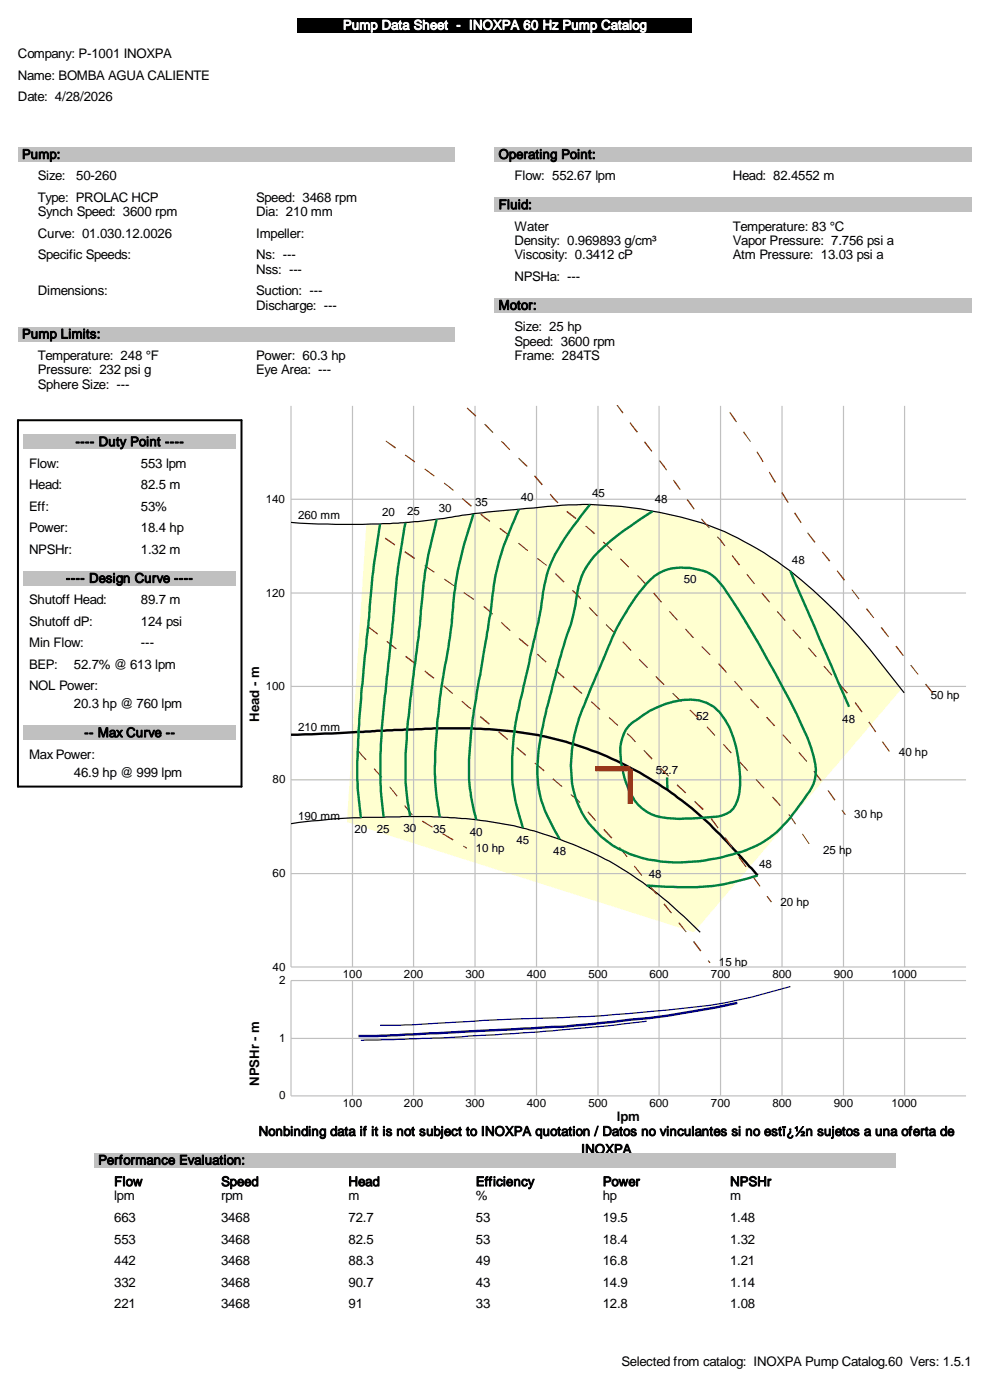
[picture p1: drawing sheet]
<svg xmlns="http://www.w3.org/2000/svg" width="210mm" height="297mm" viewBox="0 0 210 297" stroke-linecap="round" stroke-linejoin="round" font-family="sans-serif">
<path d="M63.1 3.8h83.7v3.1h-83.7z" fill="#000"/>
<g fill="#c0c0c0">
<path d="M3.8 31.2h92.6v3.1h-92.6z"/>
<path d="M3.8 69.3h92.6v3.1h-92.6z"/>
<path d="M104.9 31.2h101.2v3.1h-101.2z"/>
<path d="M104.9 41.9h101.2v3.1h-101.2z"/>
<path d="M104.9 63.2h101.2v3.1h-101.2z"/>
<path d="M5 92.2h45v3h-45z"/>
<path d="M5 121.2h45v3h-45z"/>
<path d="M5 153.9h45v3.1h-45z"/>
</g>
<path d="M3.8 89.2h47.4v77.7h-47.4z" fill="none" stroke="#000" stroke-width=".42"/>
<path d="M73.6 107h117.6v90.8h-117.6z" fill="#ffffd0"/>
<g fill="none" stroke="#c0c0c0" stroke-width=".25">
<path d="M61.7 86.1v119h143.2M74.8 86.1v119M87.7 86.1v119M100.8 86.1v119M113.8 86.1v119M126.8 86.1v119M139.8 86.1v119M152.8 86.1v119M165.9 86.1v119M178.9 86.1v119M191.9 86.1v119M61.7 105.9h143.2"/>
<path d="M61.7 125.8h143.2M61.7 145.6h143.2M61.7 165.4h143.2M61.7 185.3h143.2"/>
</g>
<path d="M141.5 164.9l.1 2.7" fill="none" stroke="#008040" stroke-width=".51"/>
<path d="M61.7 155.9l8.7-.3 9.6-.6 13.4-.5a90.5 90.5 0 0 1 26.7 2.9 76.9 76.9 0 0 1 36.7 24l3.9 4.4" fill="none" stroke="#000" stroke-width=".51"/>
<path d="M61.7 110.8a150.9 150.9 0 0 0 38.7-1.8l12.7-1.2a80.2 80.2 0 0 1 39 4.4 69.6 69.6 0 0 1 22.7 15.2 132.9 132.9 0 0 1 17 19.6M61.7 174.8a163.5 163.5 0 0 1 23.1-1.5l1.6-.1a102.6 102.6 0 0 1 25.3 2.7 74.3 74.3 0 0 1 30 15.5l6.8 6.4" fill="none" stroke="#000" stroke-width=".25"/>
<g fill="#804000">
<path d="M75.9 159.3l.1-.1 1.7 1.9-.1 .2zM79.2 163.2l.2-.2 1.7 1.8-.2 .2zM82.5 167l.2-.1 1.6 1.9-.1 .2zM85.7 170.9h.2l1.6 1.9-.1 .2zM89.7 174.1l2.1 1.3-.1 .2-2.2-1.3zM94 176.8l2.2 1.3-.2 .2-2.2-1.3zM98.3 179.4l.8 .4-.1 .3-.8-.5z"/>
<path d="M78.1 132.8l2.1 1.6-.2 .2-2-1.5zM82 136.1l.1-.1 2.1 1.6-.2 .2zM86.1 139.1l2 1.6-.1 .2-2.1-1.5zM90.2 142.2l1.9 1.6-.1 .2-2-1.6zM94 145.5l.1-.1 2 1.7-.2 .1zM97.9 148.8l.1-.1 2 1.6-.2 .2-.5-.4zM101.9 151.9l2 1.6-.2 .3-1.9-1.7zM105.8 155.1l2 1.7-.2 .2-1.9-1.6zM109.5 158.7l.1-.2 2 1.6-.2 .3zM113.5 161.8l2 1.6-.2 .3-1.9-1.7zM117.3 165.1l2 1.7-.2 .2-1.9-1.6zM121.2 168.5l1.9 1.7-.2 .1-1.9-1.6zM124.5 172.3l.3-.2 1.6 1.9-.2 .2zM127.9 176l.3-.1 1.7 1.8-.3 .2zM131.5 179.7l1.6 2-.2 .2-1.6-2.1zM134.6 183.6l1.6 2.1-.1 .1-1.6-2zM137.6 187.8l.2-.1 1.6 2-.2 .1zM140.7 191.9l.3-.2 1.5 1.9-.2 .2zM143.8 195.8l.3-.1 1.5 2-.1 .1zM147 199.8l.2-.2 1.6 2.1-.3 .1zM150.1 203.9l.2-.2 .4 .5-.2 .1z"/>
<path d="M81.8 114l2 1.5-.1 .2-2.1-1.4zM85.9 116.9l2.2 1.5-.2 .2-2.1-1.4zM90.1 119.9l2.1 1.4-.2 .2-2-1.4zM94.1 122.9l.2-.1 2.1 1.4-.1 .2zM98.3 125.8l.2-.2 2.1 1.5-.2 .2zM102.6 128.5l2 1.7-.2 .2-1.9-1.6zM106.4 131.9l1.9 1.8-.2 .2-1.7-1.6-.1-.2zM110 135.6l.2-.2 .5 .3 1.4 1.3-.2 .2zM114 138.7l1.9 1.7-.2 .1-1.8-1.6zM117.9 142l1.8 1.7-.2 .2-1.8-1.7zM121.7 145.4l1.8 1.7-.1 .1-1.9-1.6zM125.3 148.9l.2-.1 1.8 1.7-.1 .1zM129.3 152.1l1.8 1.7-.1 .2-1.9-1.7zM132.9 155.7l.2-.2 1.8 1.8-.2 .2zM136.5 159.3l.2-.2 1.7 1.9-.2 .1zM140 163l.1-.2 1.8 1.8-.2 .2zM143.7 166.4l1.8 1.7-.1 .2-1.9-1.7zM147.4 169.9l1.9 1.7-.3 .3-1.8-1.8zM150.7 173.7l.3-.1 1.4 2-.2 .2zM153.7 177.8l.2-.2 1.5 2.1-.2 .2zM156.6 181.9l.3-.1 1.4 2.1-.1 .1zM159.6 186.1l.3-.2 1.4 2.1-.2 .1zM162.6 190.2l.2-.1 .9 1.2-.2 .1z"/>
<path d="M81.9 93.5l2.1 1.4-.2 .3-2-1.6zM85.9 96.6l.1-.2 2.1 1.5-.1 .2zM90.2 99.4l2 1.5-.2 .2-2-1.5zM94.2 102.4l2.1 1.6-.2 .1-2-1.5zM98.1 105.7l2 1.6-.2 .2-1.9-1.7zM101.9 109.1l.1-.1 2 1.5-.1 .2zM106.1 112l2 1.5-.2 .2-1.9-1.4-.1-.1zM109.9 115.3l.2-.2 1.9 1.7-.2 .1zM114 118.4l2 1.5-.1 .2-2-1.6zM117.7 121.8l.2-.2 1.8 1.8-.2 .2zM121.5 125.1l1.4 1.3 .4 .6-.2 .2-.4-.6-1.4-1.2zM125.1 128.8l1.7 1.8-.1 .2-1.8-1.9zM128.4 132.6l.2-.2 1.9 1.8-.2 .2zM132.2 136.1l1.7 1.8-.1 .2-1.8-1.9zM135.6 139.8l1.8 1.8-.2 .1-1.7-1.7zM139 143.6l.2-.2 1.8 1.8-.2 .2zM142.6 147.2l.1-.2 1.9 1.8-.2 .1zM146.2 150.7l.2-.2 1.9 1.8-.2 .2zM150 154.1l1.7 1.9-.1 .1-1.7-1.8zM153.5 157.8l1.7 1.9-.2 .2-1.7-1.9zM157 161.5l1.7 1.9-.2 .2-1.7-1.9zM160.3 165.4l.1-.1 1.7 1.8-.1 .2zM163.9 169l1.7 1.9-.2 .1-1.7-1.8zM167.4 172.7l1.4 2.1-.1 .1-1.5-2zM170.1 177l.2-.1 1.4 2.1-.2 .1z"/>
<path d="M83.1 86.1h2.1zM87 86.1h2.2zM91.1 86.1h2.2zM95.2 86.1h2.1zM99.1 86.4l1.9 1.7-.2 .3-1.8-1.8zM102.9 89.9l1.7 1.8-.1 .2-1.8-1.8zM106.3 93.7l.1-.1 .4 .2 1.4 1.5-.2 .2zM109.9 97.3l.2-.2 1.8 1.8-.2 .2zM113.5 100.8l1.6 2-.2 .2-1.4-1.7-.2-.3zM116.6 104.9l.2-.2 1.6 1.9-.1 .2-.7-.6zM120.3 108.4l2 1.5-.2 .3-1.9-1.5-.1-.2zM124.1 111.7l.2-.2 1.9 1.6-.2 .3zM128 114.9l1.9 1.8-.2 .1-1.9-1.7zM131.5 118.6l.2-.2 1.7 1.8-.1 .2zM135.3 122l1.8 1.9-.2 .1-1.8-1.8zM138.5 125.9l.3-.2 1.6 2-.2 .1zM142.1 129.6l1.7 1.9-.2 .2-1.7-1.9zM145.5 133.3l1.7 1.9-.2 .2-.2-.2-1.5-1.7zM148.9 137.1l1.8 1.8-.2 .1-1.7-1.8zM152.3 140.9l.2-.2 .7 .7 1 1.2-.2 .1zM155.7 144.6l.2-.2 1.7 2-.2 .2zM159.3 148.3l1.7 1.8-.2 .2-1.7-1.9zM162.5 152.2l.2-.1 1.7 1.8-.2 .2zM166.1 155.8l1.7 1.8-.2 .2-1.7-1.8zM169.5 159.5l1.7 2-.2 .1-1.7-1.9zM172.7 163.5l1.5 2-.2 .2-1.4-2zM175.5 167.7l.2-.1 .2 .2 1.3 1.9-.2 .1zM178.5 171.9l.1-.1 .8 1-.2 .1z"/>
<path d="M127.3 86.1h1.8zM130.6 86.1l1.1 .7 .5 .7-.2 .2-.5-.7zM133.5 89.7l.3-.1 1.5 2-.3 .2zM136.6 93.8l.2-.2 1.5 2.1-.1 .1z"/>
<path d="M140 97.6l1.5 2.1-.2 .1-1.5-2zM142.7 101.9l.2-.1 .6 .7 .9 1.3-.2 .2zM145.6 106.1l.3-.2 .1 .2 1.3 1.9-.1 .1zM148.7 110.2l.1-.2 1.7 1.9-.1 .2z"/>
<path d="M152.1 114l.1-.2 .7 .7 .9 1.2-.1 .2zM155.4 117.8l1.6 2-.3 .2-1.5-2.1zM158.5 121.8l1.6 2-.2 .2-1.6-2.1zM161.5 125.9l.2-.2 1.6 2-.1 .1z"/>
<path d="M164.8 129.8l.1-.2 1.7 2-.1 .1zM168.1 133.7l.1-.2 1.7 1.9-.1 .2zM171.4 137.5l.1-.2 1.7 2-.1 .1zM174.8 141.2l1.7 2-.1 .1-1.7-1.9z"/>
<path d="M178.1 145l1.7 2-.2 .2-1.6-2zM181.4 148.9l1.6 2.1-.3 .1-1.3-1.8-.1-.2zM184.1 153.2l.3-.1 1.4 2.1-.2 .2zM187 157.4l.3-.1 1.4 2-.1 .2z"/>
<path d="M109.5 86.1h1.8zM112.8 86.1h1.8zM116 86.1h1.9zM119.4 86.1h1.8zM122.4 86.1h1.6zM125.3 86.1h1.7zM128.4 86.1h1.6zM131.4 86.1h1.8zM134.5 86.1h1.7zM137.4 86.1h1.6zM140.3 86.1h1.7zM143.3 86.1h1.6zM146.2 86.1h1.7zM149 86.1h1.6zM151.8 86.1h1.7zM154.9 87.4l1.4 2.1-.2 .1-.4-.5-1-1.6zM157.6 91.7l.2-.2 1.5 2.1-.2 .1zM160.6 95.8l1.4 2.2h-.3l-1.3-2.1zM163.2 100.1l1.4 2.2-.3 .1-1.2-2.2zM165.7 104.6l.2-.2 1.4 2.2-.3 .1zM168.4 108.9l.3-.2 1.3 2.1-.2 .2zM171.2 113.1l.2-.2 1.6 2.1-.3 .1zM174.5 117l1.6 2-.2 .1-1.6-1.9zM177.6 121l1.6 2-.2 .2-1.5-2zM180.6 125.1h.2l1.5 1.9-.2 .2zM183.6 129.2l.3-.2 1.5 2.1h-.1zM186.8 133.2l.2-.2 1.6 2-.2 .2zM189.9 137.2l.3-.2 1.5 2-.2 .2zM193 141.1h.3l1.5 1.9-.2 .2zM196.2 145.2l.2-.2 1.6 2-.2 .2z"/>
</g>
<path d="M80.6 111.2a253.3 253.3 0 0 0-2.6 22.8l-1.1 11a162.7 162.7 0 0 0-1 22.2l.6 6.3M86 110.8a153.6 153.6 0 0 0-2.7 21.3l-1.4 13.6a112.3 112.3 0 0 0-.9 24.6l.4 3.1M92.6 110.2a104.4 104.4 0 0 0-3.6 22.9l-1.5 12.2a106.9 106.9 0 0 0-1.3 22.4l.8 5.5M100.4 109a86.1 86.1 0 0 0-4.3 19.4 115 115 0 0 1-2.2 15.8l-.2 1a131.4 131.4 0 0 0-1.5 18.7l.4 5.4 .7 4M110.1 108l-1 2.2a55 55 0 0 0-5.1 20.3l-2 11.6a123.4 123.4 0 0 0-2.5 21.1 36.7 36.7 0 0 0 1.5 10.7M125.1 107a64 64 0 0 0-7.8 11.6 32.1 32.1 0 0 0-2.6 10.6l-2.7 12.4a125.3 125.3 0 0 0-3.1 15.7 39 39 0 0 0 .7 13.9l1.3 4.5M138.4 108.5a64.6 64.6 0 0 0-12.3 9.4 17.4 17.4 0 0 0-4 10.2l-.3 1.6a34.5 34.5 0 0 1-2 6.4l-1.4 5.1a162.4 162.4 0 0 0-4 17 25 25 0 0 0 1.7 14.9l2.6 5M138 122.9a9 9 0 0 1 7.4-2.4 10.9 10.9 0 0 1 5.8 1.7 19.7 19.7 0 0 1 4.1 5.1 261.4 261.4 0 0 1 16 29.2 25 25 0 0 1 1.8 6.8 7.7 7.7 0 0 1-2 5.4 44.1 44.1 0 0 1-7.1 8.4 26.7 26.7 0 0 1-10.8 4.8 34.8 34.8 0 0 1-18.3-.3 19.2 19.2 0 0 1-13.7-20.4 37.4 37.4 0 0 1 3.5-13.6l.9-2.1a159.8 159.8 0 0 1 6.1-13.9 43.7 43.7 0 0 1 6.3-8.7zM167.6 121.2l12.5 28.7M133.4 153.9l1.7-1.2a17.8 17.8 0 0 1 13.2-4.1 8 8 0 0 1 5.5 4.1 25.8 25.8 0 0 1 3.2 13.9 7.7 7.7 0 0 1-2.1 5.6 8 8 0 0 1-4.7 1.2 47.6 47.6 0 0 1-9.8 0 9.3 9.3 0 0 1-7.4-6.8 17.8 17.8 0 0 1-1.3-9.1 7.4 7.4 0 0 1 1.7-3.6zM160.7 185.8a47.7 47.7 0 0 1-19.5 2.3l-4-.2" fill="none" stroke="#008040" stroke-width=".51"/>
<path d="M126.2 163.1h7.5v7.4" fill="none" stroke="#f00" stroke-width="1.1" stroke-linecap="butt"/>
<path d="M74.8 208v24.5M87.7 208v24.5M100.8 208v24.5M113.8 208v24.5M126.8 208v24.5M139.8 208v24.5M152.8 208v24.5M165.9 208v24.5M178.9 208v24.5M191.9 208v24.5M204.9 208h-143.2v24.5h143.2M61.7 220.3h143.2" fill="none" stroke="#c0c0c0" stroke-width=".25"/>
<path d="M156.4 212.8l-8.8 1.7a143.1 143.1 0 0 1-15.9 2.1l-4 .4a144.2 144.2 0 0 1-14.1 1.1l-29.4 1.5-8.2 .2" fill="none" stroke="#000080" stroke-width=".51"/>
<path d="M137.2 216.7l-5.3 .6a702.9 702.9 0 0 1-51.6 3.3l-3.8 .1M167.6 209.3a112 112 0 0 1-26.1 5l-3.1 .2a451.4 451.4 0 0 1-32.2 1.8l-3.8 .2a314.7 314.7 0 0 1-21.8 1" fill="none" stroke="#000080" stroke-width=".25"/>
<path d="M20 244.6h169.9v3h-169.9z" fill="#c0c0c0"/>
<text font-size="2.8" fill="#fff" x="72.7" y="6.3">Pump Data Sheet - INOXPA 60 Hz Pump Catalog</text>
<g font-size="2.8">
<text x="3.8" y="12.4">Company: P-1001 INOXPA</text>
<text x="3.8" y="16.9">Name: BOMBA AGUA CALIENTE</text>
<text x="3.8" y="21.5">Date: 4/28/2026</text>
<text x="4.7" y="33.7">Pump:</text>
<text x="105.7" y="33.7">Operating Point:</text>
<text x="8" y="38.3">Size:</text>
<text x="16.2" y="38.3">50-260</text>
<text x="109.1" y="38.3">Flow: 552.67 lpm</text>
<text x="155.4" y="38.3">Head: 82.4552 m</text>
<text x="8" y="42.8">Type: PROLAC HCP</text>
<text x="8" y="45.9">Synch Speed: 3600 rpm</text>
<text x="54.4" y="42.8">Speed: 3468 rpm</text>
<text x="54.4" y="45.9">Dia: 210 mm</text>
<text x="105.7" y="44.4">Fluid:</text>
<text x="8" y="50.5">Curve: 01.030.12.0026</text>
<text x="54.4" y="50.5">Impeller:</text>
<text x="109.1" y="48.9">Water</text>
<text x="109.1" y="52">Density: 0.969893 g/cm³</text>
<text x="155.4" y="48.9">Temperature: 83 °C</text>
<text x="155.4" y="52">Vapor Pressure: 7.756 psi a</text>
<text x="8" y="55">Specific Speeds:</text>
<text x="54.4" y="55">Ns: ---</text>
<text x="54.4" y="58.1">Nss: ---</text>
<text x="109.1" y="55">Viscosity: 0.3412 cP</text>
<text x="109.1" y="59.6">NPSHa: ---</text>
<text x="155.4" y="55">Atm Pressure: 13.03 psi a</text>
<text x="8" y="62.7">Dimensions:</text>
<text x="54.4" y="62.7">Suction: ---</text>
<text x="54.4" y="65.7">Discharge: ---</text>
<text x="105.7" y="65.7">Motor:</text>
<text x="4.7" y="71.8">Pump Limits:</text>
<text x="109.1" y="70.3">Size: 25 hp</text>
<text x="8" y="76.4">Temperature: 248 °F</text>
<text x="54.4" y="76.4">Power: 60.3 hp</text>
<text x="109.1" y="73.3">Speed: 3600 rpm</text>
<text x="109.1" y="76.4">Frame: 284TS</text>
<text x="8" y="79.4">Pressure: 232 psi g</text>
<text x="8" y="82.5">Sphere Size: ---</text>
<text x="54.4" y="79.4">Eye Area: ---</text>
<text x="16" y="94.7">---- Duty Point ----</text>
<text x="6.2" y="99.2">Flow:</text>
<text x="29.9" y="99.2">553 lpm</text>
<text x="6.2" y="103.8">Head:</text>
<text x="29.9" y="103.8">82.5 m</text>
<text x="6.2" y="108.4">Eff:</text>
<text x="6.2" y="112.9">Power:</text>
<text x="29.9" y="108.4">53%</text>
<text x="29.9" y="112.9">18.4 hp</text>
<text x="6.2" y="117.5">NPSHr:</text>
<text x="29.9" y="117.5">1.32 m</text>
<text x="14" y="123.6">---- Design Curve ----</text>
<text x="6.2" y="128.2">Shutoff Head:</text>
<text x="29.9" y="128.2">89.7 m</text>
<text x="6.2" y="132.8">Shutoff dP:</text>
<text x="6.2" y="137.3">Min Flow:</text>
<text x="29.9" y="132.8">124 psi</text>
<text x="29.9" y="137.3">---</text>
<text x="6.2" y="141.9">BEP:</text>
<text x="15.7" y="141.9">52.7% @ 613 lpm</text>
<text x="6.2" y="146.5">NOL Power:</text>
<text x="15.7" y="150.3">20.3 hp @ 760 lpm</text>
<text x="54.9" y="153.2" transform="rotate(-90 54.9 153.2)">Head - m</text>
<text x="6.2" y="161">Max Power:</text>
<text x="17.9" y="156.4">-- Max Curve --</text>
<text x="15.7" y="164.8">46.9 hp @ 999 lpm</text>
<text x="54.9" y="230.4" transform="rotate(-90 54.9 230.4)">NPSHr - m</text>
<text x="130.8" y="237.7">lpm</text>
<text x="54.9" y="241">Nonbinding data if it is not subject to INOXPA quotation / Datos no vinculantes si no estï¿½n sujetos a una oferta de</text>
<text x="123.3" y="244.8">INOXPA</text>
<text x="20.8" y="247.1">Performance Evaluation:</text>
<text x="24.2" y="251.6">Flow</text>
<text x="46.9" y="251.6">Speed</text>
<text x="73.9" y="251.6">Head</text>
<text x="100.9" y="251.6">Efficiency</text>
<text x="127.8" y="251.6">Power</text>
<text x="154.9" y="251.6">NPSHr</text>
<text x="24.2" y="254.7">lpm</text>
<text x="46.9" y="254.7">rpm</text>
<text x="73.9" y="254.7">m</text>
<text x="100.9" y="254.7">%</text>
<text x="127.8" y="254.7">hp</text>
<text x="154.9" y="254.7">m</text>
<text x="24.2" y="263.8">553</text>
<text x="24.2" y="259.2">663</text>
<text x="46.9" y="263.8">3468</text>
<text x="46.9" y="259.2">3468</text>
<text x="73.9" y="263.8">82.5</text>
<text x="73.9" y="259.2">72.7</text>
<text x="100.9" y="263.8">53</text>
<text x="100.9" y="259.2">53</text>
<text x="127.8" y="263.8">18.4</text>
<text x="127.8" y="259.2">19.5</text>
<text x="154.9" y="263.8">1.32</text>
<text x="154.9" y="259.2">1.48</text>
<text x="24.2" y="268.4">442</text>
<text x="46.9" y="268.4">3468</text>
<text x="73.9" y="268.4">88.3</text>
<text x="100.9" y="268.4">49</text>
<text x="127.8" y="268.4">16.8</text>
<text x="154.9" y="268.4">1.21</text>
<text x="24.2" y="273">332</text>
<text x="46.9" y="273">3468</text>
<text x="73.9" y="273">90.7</text>
<text x="100.9" y="273">43</text>
<text x="127.8" y="273">14.9</text>
<text x="154.9" y="273">1.14</text>
<text x="24.2" y="277.5">221</text>
<text x="46.9" y="277.5">3468</text>
<text x="73.9" y="277.5">91</text>
<text x="100.9" y="277.5">33</text>
<text x="127.8" y="277.5">12.8</text>
<text x="154.9" y="277.5">1.08</text>
<text x="131.8" y="289.7">Selected from catalog: INOXPA Pump Catalog.60 Vers: 1.5.1</text>
</g>
<g font-size="2.5">
<text x="56.4" y="106.7">140</text>
<text x="100.8" y="107.4">35</text>
<text x="110.5" y="106.3">40</text>
<text x="125.6" y="105.4">45</text>
<text x="138.9" y="106.8">48</text>
<text x="63.2" y="110.1">260 mm</text>
<text x="81" y="109.5">20</text>
<text x="86.4" y="109.2">25</text>
<text x="93" y="108.5">30</text>
<text x="168" y="119.5">48</text>
<text x="145" y="123.7">50</text>
<text x="56.4" y="126.6">120</text>
<text x="56.4" y="146.4">100</text>
<text x="197.4" y="148.3">50 hp</text>
<text x="63.2" y="155.1">210 mm</text>
<text x="147.7" y="152.7">52</text>
<text x="178.6" y="153.3">48</text>
<text x="190.7" y="160.4">40 hp</text>
<text x="57.8" y="166.2">80</text>
<text x="139.1" y="164.2">52.7</text>
<text x="63.2" y="173.9">190 mm</text>
<text x="181.2" y="173.6">30 hp</text>
<text x="75.2" y="176.8">20</text>
<text x="79.9" y="176.7">25</text>
<text x="85.6" y="176.6">30</text>
<text x="91.9" y="176.7">35</text>
<text x="99.7" y="177.3">40</text>
<text x="109.6" y="179">45</text>
<text x="100.9" y="180.7">10 hp</text>
<text x="117.3" y="181.4">48</text>
<text x="161" y="184.1">48</text>
<text x="174.6" y="181.3">25 hp</text>
<text x="57.8" y="186.1">60</text>
<text x="137.6" y="186.2">48</text>
<text x="165.5" y="192.1">20 hp</text>
<text x="57.8" y="205.9">40</text>
<text x="59.2" y="208.8">2</text>
<text x="72.7" y="207.4">100</text>
<text x="85.7" y="207.4">200</text>
<text x="98.7" y="207.4">300</text>
<text x="111.8" y="207.4">400</text>
<text x="124.8" y="207.4">500</text>
<text x="137.8" y="207.4">600</text>
<text x="150.8" y="207.4">700</text>
<text x="152.5" y="205">15 hp</text>
<text x="163.8" y="207.4">800</text>
<text x="176.9" y="207.4">900</text>
<text x="189.1" y="207.4">1000</text>
<text x="59.2" y="221.1">1</text>
<text x="59.2" y="233.3">0</text>
<text x="72.7" y="234.8">100</text>
<text x="85.7" y="234.8">200</text>
<text x="98.7" y="234.8">300</text>
<text x="111.8" y="234.8">400</text>
<text x="124.8" y="234.8">500</text>
<text x="137.8" y="234.8">600</text>
<text x="150.8" y="234.8">700</text>
<text x="163.8" y="234.8">800</text>
<text x="176.9" y="234.8">900</text>
<text x="189.1" y="234.8">1000</text>
</g>
</svg>
